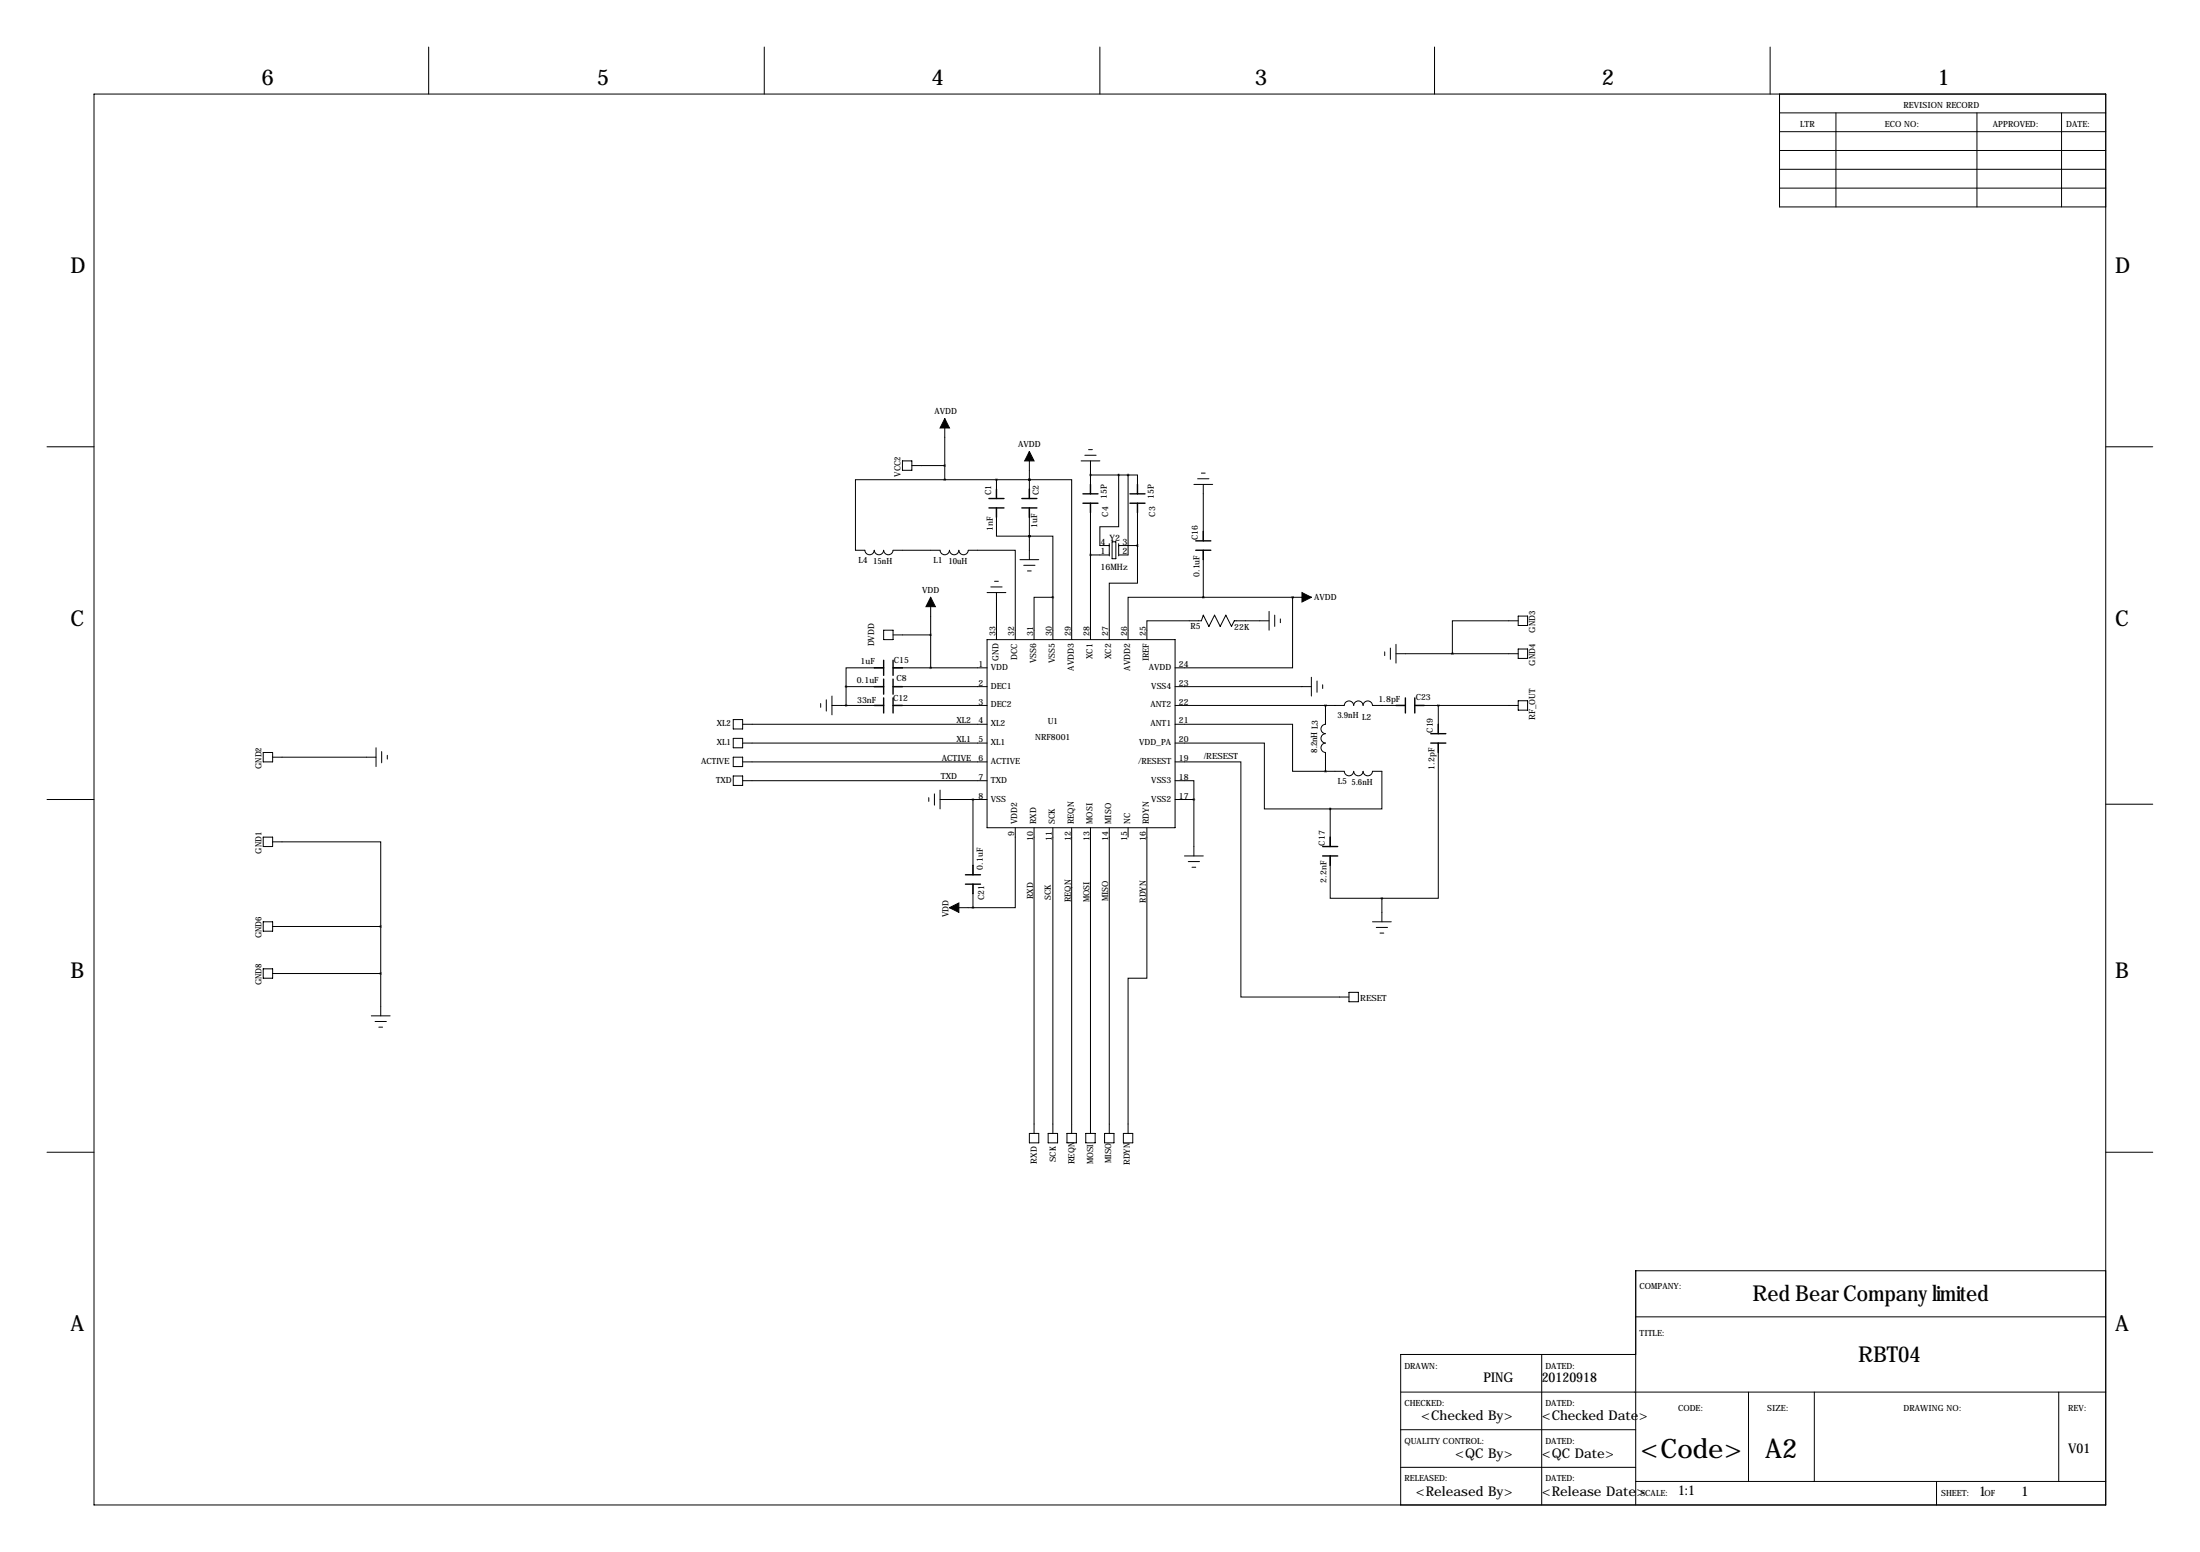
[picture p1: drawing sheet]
<svg xmlns="http://www.w3.org/2000/svg" width="594mm" height="419mm" viewBox="0 0 594 419" stroke-linecap="round" stroke-linejoin="round" font-family="sans-serif">
<g fill="none" stroke="#000" stroke-width=".27">
<path d="M115.8 12.7v12.7M206.5 12.7v12.7M297.2 12.7v12.7M387.6 12.7v12.7M478.3 12.7v12.7M25.4 25.4h543.6v381h-543.6zM480.8 25.4v30.5h88.2M480.8 30.5h88.2M480.8 35.6h88.2M496.1 30.5v25.4M534.2 30.5v25.4M557 30.5v25.4"/>
<path d="M480.8 40.6h88.2M480.8 45.7h88.2M480.8 50.8h88.2M255.3 113v16.5M12.7 120.6h12.7M243.8 124.5h2.6v2.5h-2.6zM246.4 125.7h8.9M255.3 129.5h-24.2v19.1h2.6a1.27 1.27 0 0 0 1.3 1.2 1.27 1.27 0 0 0 1.2-1.2 1.27 1.27 0 0 0 1.3 1.2 1.27 1.27 0 0 0 1.3-1.2 1.27 1.27 0 0 0 1.2 1.2 1.27 1.27 0 0 0 1.3-1.2h12.7a1.27 1.27 0 0 0 1.3 1.2 1.27 1.27 0 0 0 1.2-1.2 1.27 1.27 0 0 0 1.3 1.2 1.27 1.27 0 0 0 1.3-1.2 1.27 1.27 0 0 0 1.2 1.2 1.27 1.27 0 0 0 1.3-1.2h12.7v24.1M255.3 129.5h22.8M269.2 137.2v7.6h8.9M269.2 129.5v5.1M278.1 129.5h11.5v43.2"/>
<path d="M278.1 129.5h.1M278.1 121.9v12.7M278.1 137.2v13.9M292.1 124.5h5.1M293.1 122.9h3.1M294.1 121.4h1M294.6 124.5v8.8M294.6 135.9v36.8M294.6 128.3h10.2M302.3 128.3v13.9h-5.1v5.1h2.5M304.8 128.3h2.5v5M304.8 128.3v21.6h-2.5"/>
<path d="M307.3 135.9v11.4M322.6 130.8h5.1M323.6 129.3h3M324.6 127.8h1M325.1 130.8v15.3M569 120.6h12.7M267.7 158.5h3.1M268.7 157h1M275.6 151.1h5.1M276.6 152.7h3.1M277.6 154.2h1M278.1 144.8h6.4v16.5"/>
<path d="M278.1 144.8h.1M294.6 149.9h5.1M299.7 146.8v3.3M300.5 146.3h1v4.6h-1zM302.3 146.8v3.3M302.3 147.3h5M307.3 147.3v10.2h-7.6v15.2M325.1 148.6v12.7M238.8 170.2h2.5v2.5h-2.5zM241.3 171.4h10.2M251.5 161.3v19M266.7 172.7h50.8v50.8h-50.8z"/>
<path d="M266.7 160h5.1M269.2 160v12.7M284.5 161.3h-5.1v11.4M284.5 161.3v11.4M325.1 161.3h-20.3v11.4M325.1 161.3h29.2M342.9 167.6h-9.4l-.8 1.6-1.5-3.1-1.5 3.1-1.5-3.1-1.6 3.1-1.5-3.1-.5 1.5h-14.7v5.1M342.9 165.1v5.1M344.4 166.1v3.1M345.9 167.1v1M349.2 161.3v19h-31.7M349.2 161.3h.1"/>
<path d="M374.1 176v1M375.7 175v3.1M377.2 176.5h33M377.2 174v5.1M410.2 167.6h-17.8v8.9M410.2 166.4h2.5v2.5h-2.5zM410.2 175.3h2.5v2.5h-2.5zM198.1 194.3h2.6v2.5h-2.6zM198.1 199.4h2.6v2.5h-2.6zM200.7 195.6h66M221.7 190v1M223.3 189v3"/>
<path d="M224.8 190.5h14M224.8 188v5M228.6 185.4h10.2M228.6 185.4v5.1M238.8 180.3h-10.2v5.1M241.3 190.5h25.4M241.3 180.3h25.4M241.3 185.4h25.4M317.5 190.5h45.7a1.27 1.27 0 0 1 1.3-1.2 1.27 1.27 0 0 1 1.3 1.2 1.27 1.27 0 0 1 1.2-1.2 1.27 1.27 0 0 1 1.3 1.2 1.27 1.27 0 0 1 1.3-1.2 1.27 1.27 0 0 1 1.2 1.2h8.9M317.5 195.6h31.7v12.7h8.9M317.5 185.4h36.8M354.3 182.9v5.1"/>
<path d="M355.9 183.9v3M357.4 184.9v1M358.1 190.5v5.1a1.27 1.27 0 0 0-1.2 1.3 1.27 1.27 0 0 0 1.2 1.2 1.27 1.27 0 0 0-1.2 1.3 1.27 1.27 0 0 0 1.2 1.3 1.27 1.27 0 0 0-1.2 1.2 1.27 1.27 0 0 0 1.2 1.3v5.1M382.3 190.5h27.9M388.6 190.5v7.6M410.2 189.2h2.5v2.6h-2.5zM12.7 215.9h12.7M71.1 203.2h2.6v2.5h-2.6zM73.7 204.5h27.9M101.6 201.9v5.1M103.1 202.9v3.1M104.6 204v1"/>
<path d="M198.1 204.5h2.6v2.5h-2.6zM198.1 209.5h2.6v2.6h-2.6zM200.7 205.7h66M200.7 210.8h66M200.7 200.7h66M251 215.4v1M252.5 214.4v3M254 215.9h12.7M254 213.4v5M262.9 215.9v20.3M317.5 200.7h24.1v17.7h17.8M317.5 210.8h5.1v5.1"/>
<path d="M317.5 205.7h17.8v63.5h29.2M317.5 215.9h5.1M322.6 215.9v15.2M358.1 208.3h5.1a1.27 1.27 0 0 0 1.3 1.2 1.27 1.27 0 0 0 1.3-1.2M359.4 218.4v10.2M365.8 208.3a1.27 1.27 0 0 0 1.2 1.2 1.27 1.27 0 0 0 1.3-1.2M368.3 208.3a1.27 1.27 0 0 0 1.3 1.2 1.27 1.27 0 0 0 1.2-1.2M370.8 208.3h2.6v10.1h-14M388.6 200.7v41.9h-15.2M569 217.2h12.7M71.1 226.1h2.6v2.5h-2.6zM73.7 227.3h29.2v22.9"/>
<path d="M262.9 238.8v6.3M274.3 223.5v21.6h-11.4M279.4 223.5v82.6M284.5 223.5v82.6M289.6 223.5v82.6M294.6 223.5v82.6M299.7 223.5v82.6M304.8 223.5v2.6M309.9 223.5v40.7h-5.1v41.9M320 231.1h5.1M321.1 232.7h3M322.1 234.2h1"/>
<path d="M359.4 231.1v11.5h14M71.1 248.9h2.6v2.6h-2.6zM73.7 250.2h29.2M102.9 250.2v24.1M256.5 245.1h6.4M370.8 248.9h5.1M371.9 250.4h3M372.9 252h1M373.4 242.6v6.3M71.1 261.6h2.6v2.6h-2.6zM73.7 262.9h29.2M100.3 274.3h5.1"/>
<path d="M101.3 275.8h3.1M102.4 277.4h1M364.5 268h2.5v2.5h-2.5zM12.7 311.1h12.7M278.1 306.1h2.6v2.5h-2.6zM283.2 306.1h2.6v2.5h-2.6zM288.3 306.1h2.5v2.5h-2.5zM293.4 306.1h2.5v2.5h-2.5zM298.4 306.1h2.6v2.5h-2.6zM303.5 306.1h2.6v2.5h-2.6zM569 311.1h12.7M442 355.6h127"/>
<path d="M569 343.2h-127v63.2M378.5 375.9h190.5M416.6 365.8v40.6M442 365.8h-63.5v40.6M472.4 375.9v24.1M490.2 375.9v24.1M556.3 375.9v24.1M378.5 386.1h63.5M378.5 396.2h63.5M442 400h127M523.2 400v6.4"/>
</g>
<g fill="none" stroke="#000" stroke-width=".38">
<path d="M267.2 134.6h4.1M267.2 137.2h4.1M269.2 132.1v2.5M269.2 137.2v2.5M276.1 134.6h4.1M276.1 137.2h4.1M278.1 132.1v2.5M278.1 137.2v2.5M292.6 135.9h4.1M292.6 133.3h4.1M294.6 130.8v2.5M294.6 135.9v2.5"/>
<path d="M305.3 135.9h4.1M305.3 133.3h4.1M307.3 130.8v2.5M307.3 135.9v2.5M323.1 146.1h4.1M323.1 148.6h4.1M325.1 143.5v2.6M325.1 148.6v2.5M238.8 178.3v4.1M241.3 178.3v4.1M236.2 185.4h2.6M236.2 190.5h2.6"/>
<path d="M236.2 180.3h2.6M238.8 183.4v4.1M238.8 188.5v4M241.3 183.4v4.1M241.3 188.5v4M241.3 185.4h2.5M241.3 190.5h2.5M241.3 180.3h2.5M377.2 190.5h2.5M379.7 188.5v4M382.3 190.5h2.5M382.3 188.5v4"/>
<path d="M386.6 198.1h4.1M388.6 195.6v2.5M386.6 200.7h4.1M388.6 200.7v2.5M260.9 238.8h4M260.9 236.2h4M262.9 233.7v2.5M262.9 238.8v2.5M357.4 228.6h4M357.4 231.1h4M359.4 226.1v2.5M359.4 231.1v2.6"/>
</g>
<path d="M255.3 113l1.2 2.6h-2.5zM278.1 121.9l1.3 2.6h-2.5zM251.5 161.3l1.2 2.5h-2.5zM351.8 160l2.5 1.3-2.5 1.3zM256.5 245.1l2.6-1.3v2.6z" fill="#000" stroke="#000" stroke-width=".27"/>
<path d="M255.2 125.7a.05 .05 0 0 0 .1 0 .05 .05 0 0 0-.1 0zM392.4 176.5a.05 .05 0 0 0 .1 0 .05 .05 0 0 0-.1 0zM278.1 144.8a.05 .05 0 0 0 .1 0 .05 .05 0 0 0-.1 0zM294.6 128.3a.05 .05 0 0 0 .1 0 .05 .05 0 0 0-.1 0zM294.6 149.9a.05 .05 0 0 0 .1 0 .05 .05 0 0 0-.1 0zM307.3 147.3a.05 .05 0 0 0 .1 0 .05 .05 0 0 0-.1 0zM251.4 180.3a.05 .05 0 0 0 .1 0 .05 .05 0 0 0-.1 0zM358.1 190.5a.05 .05 0 0 0 .1 0 .05 .05 0 0 0-.1 0zM358.1 208.3a.05 .05 0 0 0 .1 0 .05 .05 0 0 0-.1 0zM349.2 161.3a.05 .05 0 0 0 .1 0 .05 .05 0 0 0-.1 0zM278.1 129.5a.05 .05 0 0 0 .1 0 .05 .05 0 0 0-.1 0zM302.2 128.3a.05 .05 0 0 0 .1 0 .05 .05 0 0 0-.1 0zM278.1 129.5a.05 .05 0 0 0 .1 0 .05 .05 0 0 0-.1 0zM251.4 171.5a.05 .05 0 0 0 .1 0 .05 .05 0 0 0-.1 0zM255.2 129.5a.05 .05 0 0 0 .1 0 .05 .05 0 0 0-.1 0zM269.2 129.5a.05 .05 0 0 0 .1 0 .05 .05 0 0 0-.1 0zM278.1 144.8a.05 .05 0 0 0 .1 0 .05 .05 0 0 0-.1 0zM102.8 250.2a.05 .05 0 0 0 .1 0 .05 .05 0 0 0-.1 0zM102.8 262.9a.05 .05 0 0 0 .1 0 .05 .05 0 0 0-.1 0z" fill="#000" stroke="#000" stroke-width=".63"/>
<g font-size="7.3">
<text x="443.3" y="393.7">&lt;Code&gt;</text>
<text x="477" y="393.7">A2</text>
</g>
<g font-size="5.9">
<text x="70.6" y="22.9">6</text>
<text x="161.3" y="22.9">5</text>
<text x="251.7" y="22.9">4</text>
<text x="339.1" y="22.9">3</text>
<text x="432.8" y="22.9">2</text>
<text x="523.5" y="22.9">1</text>
<text x="19" y="73.7">D</text>
<text x="571.5" y="73.7">D</text>
<text x="19" y="168.9">C</text>
<text x="571.5" y="168.9">C</text>
<text x="19" y="264.2">B</text>
<text x="571.5" y="264.2">B</text>
<text x="473.5" y="351.2">Red Bear Company limited</text>
<text x="19" y="359.4">A</text>
<text x="571.5" y="359.4">A</text>
<text x="502" y="367.7">RBT04</text>
</g>
<g font-size="3.6">
<text x="400.8" y="373.3">PING</text>
<text x="416.6" y="373.3">20120918</text>
<text x="384" y="383.5">&lt;Checked By&gt;</text>
<text x="416.6" y="383.5">&lt;Checked Date&gt;</text>
<text x="393.1" y="393.7">&lt;QC By&gt;</text>
<text x="416.6" y="393.7">&lt;QC Date&gt;</text>
<text x="558.8" y="392.4">V01</text>
<text x="382.5" y="403.9">&lt;Released By&gt;</text>
<text x="416.6" y="403.9">&lt;Release Date&gt;</text>
<text x="453.4" y="403.8">1:1</text>
<text x="534.7" y="403.9">1</text>
<text x="546.1" y="403.9">1</text>
</g>
<g font-size="2.4">
<text x="297.3" y="149.6">1</text>
<text x="297.3" y="147.1">4</text>
<text x="299.8" y="146.1">Y2</text>
<text x="303.3" y="149.6">2</text>
<text x="303.3" y="147.1">3</text>
<text x="297.3" y="153.8">16MHz</text>
</g>
<g font-size="2.3">
<text x="514.4" y="29.2">REVISION RECORD</text>
<text x="486.4" y="34.3">LTR</text>
<text x="509.3" y="34.3">ECO NO:</text>
<text x="538.5" y="34.3">APPROVED:</text>
<text x="558.3" y="34.3">DATE:</text>
<text x="252.5" y="111.8">AVDD</text>
<text x="275.1" y="120.7">AVDD</text>
<text x="243.3" y="128.8" transform="rotate(-90 243.3 128.8)">VCC2</text>
<text x="267.8" y="133.7" transform="rotate(-90 267.8 133.7)">C1</text>
<text x="280.7" y="133.7" transform="rotate(-90 280.7 133.7)">C2</text>
<text x="299" y="134.8" transform="rotate(-90 299 134.8)">15P</text>
<text x="311.7" y="134.8" transform="rotate(-90 311.7 134.8)">15P</text>
<text x="268.2" y="143.4" transform="rotate(-90 268.2 143.4)">1nF</text>
<text x="280.3" y="142.6" transform="rotate(-90 280.3 142.6)">1uF</text>
<text x="299.5" y="139.6" transform="rotate(-90 299.5 139.6)">C4</text>
<text x="312.2" y="139.6" transform="rotate(-90 312.2 139.6)">C3</text>
<text x="323.7" y="145.8" transform="rotate(-90 323.7 145.8)">C16</text>
<text x="231.9" y="152">L4</text>
<text x="235.9" y="152.4">15nH</text>
<text x="252.2" y="152">L1</text>
<text x="256.3" y="152.4">10uH</text>
<text x="324.1" y="155.9" transform="rotate(-90 324.1 155.9)">0.1uF</text>
<text x="249.2" y="160">VDD</text>
<text x="355.1" y="162.1">AVDD</text>
<text x="269" y="171.7" transform="rotate(-90 269 171.7)">33</text>
<text x="274.1" y="171.7" transform="rotate(-90 274.1 171.7)">32</text>
<text x="279.1" y="171.7" transform="rotate(-90 279.1 171.7)">31</text>
<text x="284.2" y="171.7" transform="rotate(-90 284.2 171.7)">30</text>
<text x="289.3" y="171.7" transform="rotate(-90 289.3 171.7)">29</text>
<text x="294.4" y="171.7" transform="rotate(-90 294.4 171.7)">28</text>
<text x="299.5" y="171.7" transform="rotate(-90 299.5 171.7)">27</text>
<text x="304.5" y="171.7" transform="rotate(-90 304.5 171.7)">26</text>
<text x="309.6" y="171.7" transform="rotate(-90 309.6 171.7)">25</text>
<text x="321.7" y="169.8">R5</text>
<text x="333.5" y="170.2">22K</text>
<text x="414.8" y="170.9" transform="rotate(-90 414.8 170.9)">GND3</text>
<text x="232.5" y="179.3">1uF</text>
<text x="236.2" y="174.5" transform="rotate(-90 236.2 174.5)">DVDD</text>
<text x="241.5" y="178.9">C15</text>
<text x="269.8" y="178.5" transform="rotate(-90 269.8 178.5)">GND</text>
<text x="274.9" y="178.2" transform="rotate(-90 274.9 178.2)">DCC</text>
<text x="280" y="179.1" transform="rotate(-90 280 179.1)">VSS6</text>
<text x="285" y="179.1" transform="rotate(-90 285 179.1)">VSS5</text>
<text x="295.2" y="178" transform="rotate(-90 295.2 178)">XC1</text>
<text x="300.3" y="178" transform="rotate(-90 300.3 178)">XC2</text>
<text x="310.4" y="178.6" transform="rotate(-90 310.4 178.6)">IREF</text>
<text x="414.8" y="179.7" transform="rotate(-90 414.8 179.7)">GND4</text>
<text x="231.5" y="184.4">0.1uF</text>
<text x="242.2" y="184">C8</text>
<text x="264.4" y="180.1">1</text>
<text x="264.4" y="185.2">2</text>
<text x="267.7" y="180.9">VDD</text>
<text x="267.7" y="186">DEC1</text>
<text x="290.1" y="181.1" transform="rotate(-90 290.1 181.1)">AVDD3</text>
<text x="305.4" y="181.1" transform="rotate(-90 305.4 181.1)">AVDD2</text>
<text x="310.4" y="180.9">AVDD</text>
<text x="311.1" y="186">VSS4</text>
<text x="318.5" y="185.2">23</text>
<text x="318.5" y="180.1">24</text>
<text x="231.6" y="189.7">33nF</text>
<text x="241.3" y="189.3">C12</text>
<text x="264.4" y="190.2">3</text>
<text x="267.7" y="191.1">DEC2</text>
<text x="310.8" y="191.1">ANT2</text>
<text x="318.5" y="190.2">22</text>
<text x="372.4" y="189.5">1.8pF</text>
<text x="382.5" y="189.1">C23</text>
<text x="193.7" y="196.1">XL2</text>
<text x="258.4" y="195.3">XL2</text>
<text x="264.4" y="195.3">4</text>
<text x="267.7" y="196.1">XL2</text>
<text x="283.1" y="195.6">U1</text>
<text x="310.8" y="196.1">ANT1</text>
<text x="318.5" y="195.3">21</text>
<text x="361.4" y="193.8">3.9nH L2</text>
<text x="387.2" y="197.9" transform="rotate(-90 387.2 197.9)">C19</text>
<text x="414.8" y="194.5" transform="rotate(-90 414.8 194.5)">RF_OUT</text>
<text x="193.7" y="201.2">XL1</text>
<text x="258.4" y="200.4">XL1</text>
<text x="264.4" y="200.4">5</text>
<text x="267.7" y="201.2">XL1</text>
<text x="279.7" y="199.7">NRF8001</text>
<text x="307.8" y="201.2">VDD_PA</text>
<text x="318.5" y="200.4">20</text>
<text x="355.9" y="203.2" transform="rotate(-90 355.9 203.2)">8.2nH L3</text>
<text x="70.6" y="207.7" transform="rotate(-90 70.6 207.7)">GND2</text>
<text x="189.5" y="206.3">ACTIVE</text>
<text x="254.5" y="205.5">ACTIVE</text>
<text x="264.4" y="205.5">6</text>
<text x="267.7" y="206.3">ACTIVE</text>
<text x="307.5" y="206.3">/RESEST</text>
<text x="318.5" y="205.5">19</text>
<text x="325.4" y="205">/RESEST</text>
<text x="387.6" y="207.9" transform="rotate(-90 387.6 207.9)">1.2pF</text>
<text x="193.5" y="211.3">TXD</text>
<text x="254.2" y="210.3">TXD</text>
<text x="264.4" y="210.6">7</text>
<text x="264.4" y="215.6">8</text>
<text x="267.7" y="211.4">TXD</text>
<text x="311.1" y="211.4">VSS3</text>
<text x="318.5" y="215.6">17</text>
<text x="318.5" y="210.6">18</text>
<text x="361.5" y="211.7">L5</text>
<text x="365.2" y="212.1">5.6nH</text>
<text x="267.7" y="216.5">VSS</text>
<text x="311.1" y="216.5">VSS2</text>
<text x="274.1" y="225.9" transform="rotate(-90 274.1 225.9)">9</text>
<text x="274.9" y="222.5" transform="rotate(-90 274.9 222.5)">VDD2</text>
<text x="279.1" y="227.2" transform="rotate(-90 279.1 227.2)">10</text>
<text x="280" y="222.5" transform="rotate(-90 280 222.5)">RXD</text>
<text x="284.2" y="227.2" transform="rotate(-90 284.2 227.2)">11</text>
<text x="285" y="222.5" transform="rotate(-90 285 222.5)">SCK</text>
<text x="289.3" y="227.2" transform="rotate(-90 289.3 227.2)">12</text>
<text x="290.1" y="222.5" transform="rotate(-90 290.1 222.5)">REQN</text>
<text x="294.4" y="227.2" transform="rotate(-90 294.4 227.2)">13</text>
<text x="295.2" y="222.5" transform="rotate(-90 295.2 222.5)">MOSI</text>
<text x="299.5" y="227.2" transform="rotate(-90 299.5 227.2)">14</text>
<text x="300.3" y="222.5" transform="rotate(-90 300.3 222.5)">MISO</text>
<text x="304.5" y="227.2" transform="rotate(-90 304.5 227.2)">15</text>
<text x="305.4" y="222.5" transform="rotate(-90 305.4 222.5)">NC</text>
<text x="309.6" y="227.2" transform="rotate(-90 309.6 227.2)">16</text>
<text x="310.4" y="222.5" transform="rotate(-90 310.4 222.5)">RDYN</text>
<text x="70.6" y="230.5" transform="rotate(-90 70.6 230.5)">GND1</text>
<text x="358" y="228.4" transform="rotate(-90 358 228.4)">C17</text>
<text x="265.5" y="234.9" transform="rotate(-90 265.5 234.9)">0.1uF</text>
<text x="358.4" y="238.4" transform="rotate(-90 358.4 238.4)">2.2nF</text>
<text x="265.9" y="243.1" transform="rotate(-90 265.9 243.1)">C21</text>
<text x="279.1" y="242.7" transform="rotate(-90 279.1 242.7)">RXD</text>
<text x="284" y="243" transform="rotate(-90 284 243)">SCK</text>
<text x="289.3" y="243.6" transform="rotate(-90 289.3 243.6)">REQN</text>
<text x="294.4" y="243.7" transform="rotate(-90 294.4 243.7)">MOSI</text>
<text x="299.5" y="243.4" transform="rotate(-90 299.5 243.4)">MISO</text>
<text x="309.6" y="243.8" transform="rotate(-90 309.6 243.8)">RDYN</text>
<text x="256.3" y="247.7" transform="rotate(-90 256.3 247.7)">VDD</text>
<text x="70.6" y="253.4" transform="rotate(-90 70.6 253.4)">GND6</text>
<text x="70.6" y="266.1" transform="rotate(-90 70.6 266.1)">GND8</text>
<text x="367.5" y="270.3">RESET</text>
<text x="280.2" y="314.2" transform="rotate(-90 280.2 314.2)">RXD</text>
<text x="285.3" y="313.8" transform="rotate(-90 285.3 313.8)">SCK</text>
<text x="290.3" y="314.4" transform="rotate(-90 290.3 314.4)">REQN</text>
<text x="295.4" y="314.4" transform="rotate(-90 295.4 314.4)">MOSI</text>
<text x="300.2" y="314.1" transform="rotate(-90 300.2 314.1)">MISO</text>
<text x="305.3" y="314.7" transform="rotate(-90 305.3 314.7)">RDYN</text>
<text x="443" y="348">COMPANY:</text>
<text x="443" y="360.7">TITLE:</text>
<text x="379.5" y="369.6">DRAWN:</text>
<text x="417.6" y="369.6">DATED:</text>
<text x="379.5" y="379.7">CHECKED:</text>
<text x="417.6" y="379.7">DATED:</text>
<text x="453.4" y="381">CODE:</text>
<text x="477.5" y="381">SIZE:</text>
<text x="514.4" y="381">DRAWING NO:</text>
<text x="558.8" y="381">REV:</text>
<text x="379.5" y="389.9">QUALITY CONTROL:</text>
<text x="417.6" y="389.9">DATED:</text>
<text x="379.5" y="400">RELEASED:</text>
<text x="417.6" y="400">DATED:</text>
<text x="443.2" y="403.9">SCALE:</text>
<text x="524.5" y="403.9">SHEET:</text>
<text x="536.2" y="403.9">OF</text>
</g>
</svg>
